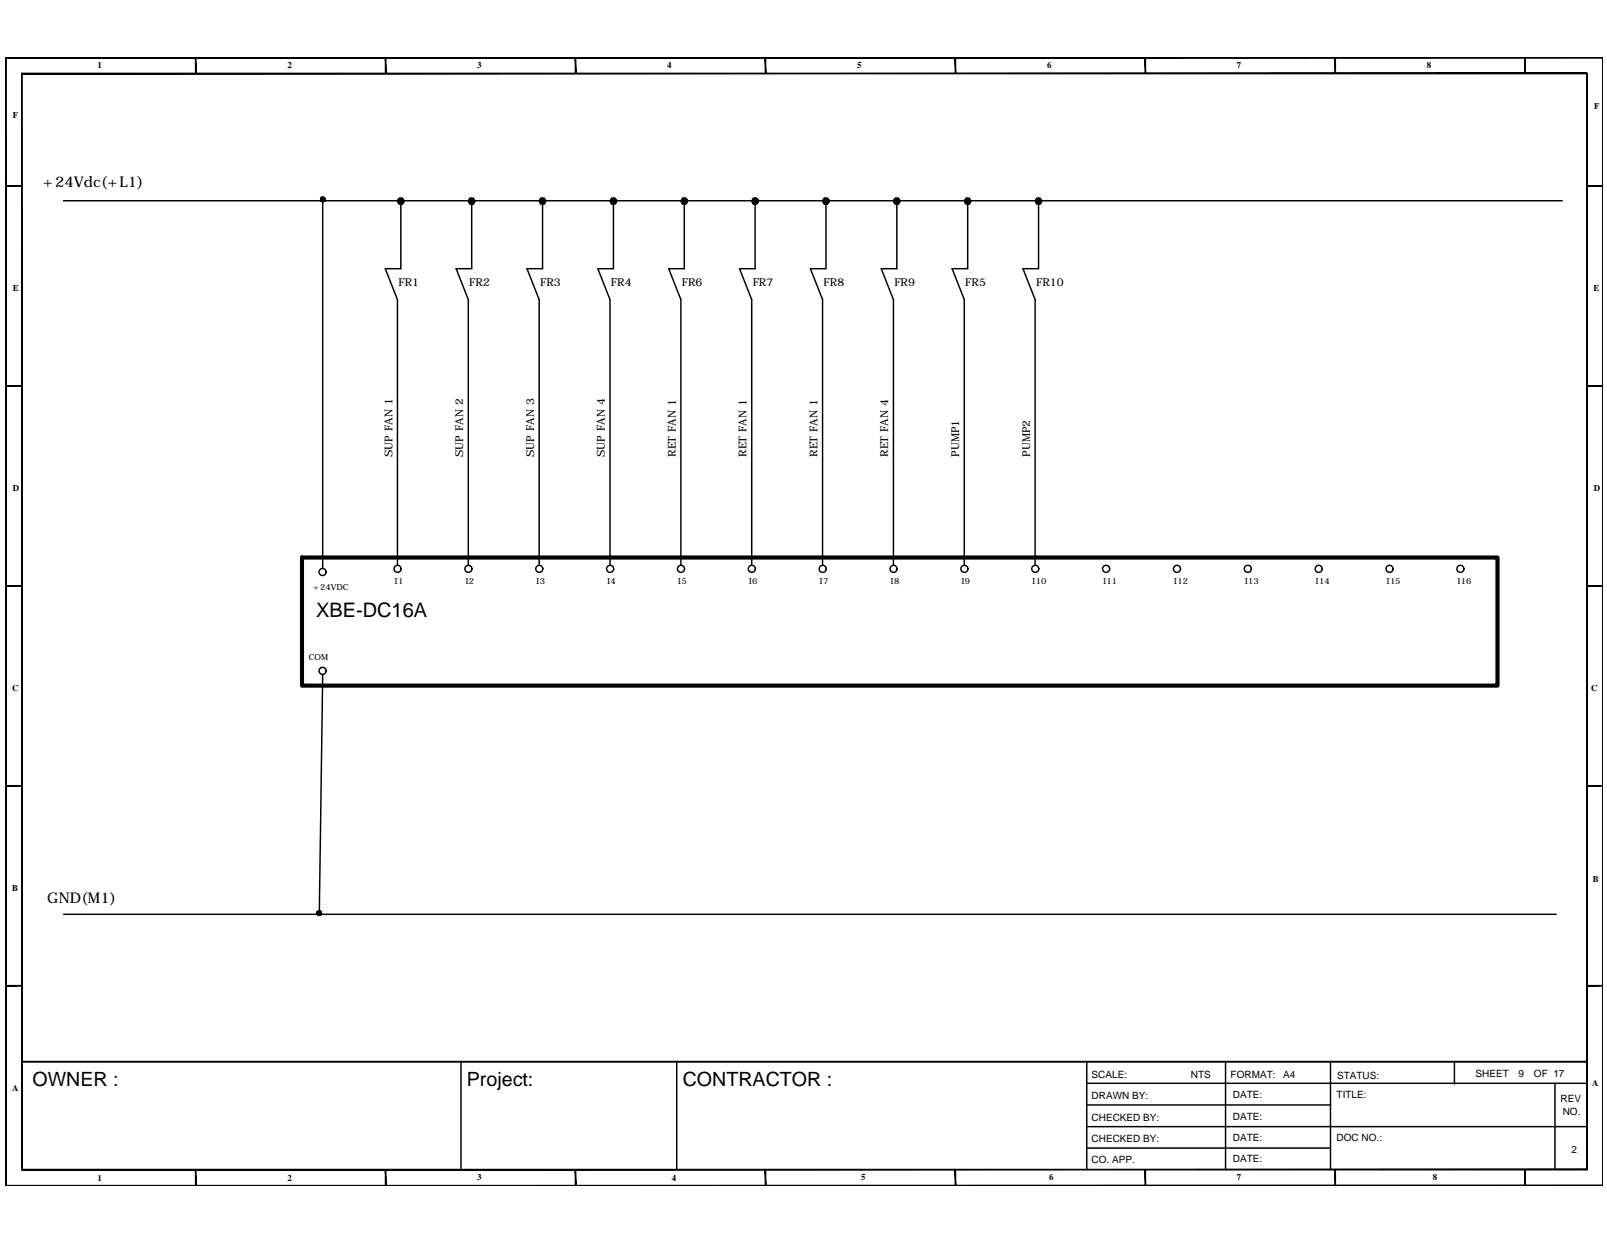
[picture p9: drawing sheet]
<svg xmlns="http://www.w3.org/2000/svg" width="279mm" height="216mm" viewBox="0 0 279 216" stroke-linecap="round" stroke-linejoin="round" font-family="sans-serif">
<!-- layer: FRAME -->
<g fill="#000" stroke="#000" stroke-width=".17">
<path d="M.9 10h277.8zM.9 10.1l277.8-.1z"/>
<path d="M3.7 12.8l.2 190.5v-190.5zM3.7 12.8l.2 190.5h-.2z"/>
<path d="M34 10l.1 2.8v-2.8zM34 10l.1 2.8h-.1z"/>
<path d="M67 10l.1 2.8v-2.8zM67 10l.1 2.8h-.1z"/>
<path d="M100 10l.1 2.8v-2.8zM100 10l.1 2.8h-.1z"/>
<path d="M133 10l.2 2.8v-2.8zM133 10l.2 2.8h-.2z"/>
<path d="M166 10l.2 2.8v-2.8zM166 10l.2 2.8h-.2z"/>
<path d="M199.1 10l.1 2.8v-2.8zM199.1 10l.1 2.8h-.1z"/>
<path d="M232.1 10l.1 2.8v-2.8zM232.1 10l.1 2.8h-.1z"/>
<path d="M265.1 10l.1 2.8v-2.8zM265.1 10l.1 2.8h-.1z"/>
<path d="M3.8 12.8h272.1v-.1zM3.8 12.7h272.1l-272.1 .1z"/>
<path d="M278.7 10v196.1zM278.7 10v196.1z"/>
<path d="M1 32.3v.1l2.8-.1zM1 32.4l2.8-.1v.1z"/>
<path d="M275.9 32.3v.1l2.8-.1zM275.9 32.4l2.8-.1v.1z"/>
<path d="M1 67v.2l2.8-.2zM1 67.2l2.8-.2v.2z"/>
<path d="M275.9 67v.2l2.8-.2zM275.9 67.2l2.8-.2v.2z"/>
<path d="M1 101.8v.1l2.8-.1zM1 101.9l2.8-.1v.1z"/>
<path d="M275.9 101.8v.1l2.8-.1zM275.9 101.9l2.8-.1v.1z"/>
<path d="M1 136.5v.2l2.8-.2zM1 136.7l2.8-.2v.2z"/>
<path d="M275.9 136.5v.2l2.8-.2zM275.9 136.7l2.8-.2v.2z"/>
<path d="M1 171.3v.1l2.8-.1zM1 171.4l2.8-.1v.1z"/>
<path d="M275.9 171.3v.1l2.8-.1zM275.9 171.4l2.8-.1v.1z"/>
<path d="M.9 10v196.1h.2zM.9 10h.2v196.1z"/>
<path d="M3.8 203.3v.1l272.1-.1zM3.8 203.4l272.1-.1v.1z"/>
<path d="M34 203.3l.1 2.8v-2.8zM34 203.3l.1 2.8h-.1z"/>
<path d="M67 203.3l.1 2.8v-2.8zM67 203.3l.1 2.8h-.1z"/>
<path d="M100 203.3l.1 2.8v-2.8zM100 203.3l.1 2.8h-.1z"/>
<path d="M133 203.4v2.7h.2zM133 203.4h.2v2.7z"/>
<path d="M166 203.3l.2 2.8v-2.8zM166 203.3l.2 2.8h-.2z"/>
<path d="M199.1 203.3l.1 2.8v-2.8zM199.1 203.3l.1 2.8h-.1z"/>
<path d="M232.1 203.3l.1 2.8v-2.8zM232.1 203.3l.1 2.8h-.1z"/>
<path d="M265.1 203.3l.1 2.8v-2.8zM265.1 203.3l.1 2.8h-.1z"/>
<path d="M275.9 12.8v190.5h.1zM275.9 12.8h.1v190.5z"/>
<path d="M1 206.1h277.7zM1 206.1h277.7z"/>
</g>
<path d="M3.8 184.5h272.1zM3.8 184.6v18.7M188.9 192.1h42.4M188.9 195.8h86.9M188.9 188.3h86.9M188.9 199.6h42.4M188.9 184.6v18.7" fill="none" stroke="#000" stroke-width=".25"/>
<!-- layer: 0 -->
<g fill="none" stroke="#000" stroke-width=".25">
<path d="M11 34.9h260.6M56.1 34.9v63.9M69.7 35v11.7h-2.7M82 35v11.7h-2.7M94.3 35v11.7h-2.7M106.7 35v11.7h-2.8M119 35v11.7h-2.7M131.3 35v11.7h-2.7M143.6 35v11.7h-2.7M155.9 35v11.7h-2.7M168.2 35v11.7h-2.7M180.6 35v11.7h-2.7"/>
<path d="M69.1 52.1v46.2M81.4 52.1v46.2M93.7 52.1v46.2M106.1 52.1v46.2M118.4 52.1v46.2M130.7 52.1v46.2M143 52.1v46.2M155.3 52.1v46.2M167.7 52.1v46.2M180 52.1v46.2M56.1 117.3l-.6 41.6M11.1 158.9h259.5"/>
<path d="M80.2 184.5v18.8M117.7 184.5v18.8M213.1 184.6v18.7M231.3 184.6v18.7M252.9 184.7v3.7M270.4 188.3v15"/>
<circle cx="56.1" cy="99.4" r=".61"/>
<circle cx="69.1" cy="98.9" r=".61"/>
<circle cx="81.4" cy="98.9" r=".61"/>
<circle cx="93.8" cy="98.9" r=".61"/>
<circle cx="106.1" cy="98.9" r=".61"/>
<circle cx="118.4" cy="98.9" r=".61"/>
<circle cx="130.7" cy="98.9" r=".61"/>
<circle cx="143" cy="98.9" r=".61"/>
<circle cx="155.4" cy="98.9" r=".61"/>
<circle cx="167.7" cy="98.9" r=".61"/>
<circle cx="180" cy="98.9" r=".61"/>
<circle cx="192.3" cy="98.9" r=".61"/>
<circle cx="204.6" cy="98.9" r=".61"/>
<circle cx="217" cy="98.9" r=".61"/>
<circle cx="229.3" cy="98.9" r=".61"/>
<circle cx="241.6" cy="98.9" r=".61"/>
<circle cx="253.9" cy="98.9" r=".61"/>
<circle cx="56.1" cy="116.6" r=".61"/>
</g>
<path d="M52.5 96.9h207.9v22.3h-207.9z" fill="none" stroke="#000" stroke-width=".72"/>
<g fill="#000" stroke="#000" stroke-width=".17">
<path d="M55.7 34.7l.1 .2 .3-.2zM55.8 34.9l.3-.2-.2 .3zM56.1 34.7l-.2 .3 .2 .1z"/>
<path d="M55.7 34.7l.1 .2 .3-.2zM55.8 34.9l.3-.2-.2 .3zM56.1 34.7l-.2 .3 .2 .1z"/>
<path d="M55.9 34.3l.2 .4v-.4zM55.9 34.3l.2 .4-.3-.2zM55.8 34.5l-.1 .2h.4z"/>
<path d="M56.1 34.7v.4l.2-.1zM56.1 34.7l.4 .2-.2 .1zM56.1 34.7l.4 .2v-.2z"/>
<path d="M55.9 34.3l.2 .4v-.4zM55.9 34.3l.2 .4-.3-.2zM55.8 34.5l-.1 .2h.4z"/>
<path d="M56.1 34.7v.4l.2-.1zM56.1 34.7l.4 .2-.2 .1zM56.1 34.7l.4 .2v-.2z"/>
<path d="M56.1 34.7h.4v-.2zM56.3 34.3l.2 .2-.4 .2zM56.1 34.3v.4l.2-.4z"/>
<path d="M56.1 34.7h.4v-.2zM56.3 34.3l.2 .2-.4 .2zM56.1 34.3v.4l.2-.4z"/>
<path d="M69.1 35l.1 .2 .5-.2zM69.2 35.2l.5-.2-.3 .4zM69.7 35l-.3 .4 .3 .1z"/>
<path d="M69.1 35l.1 .2 .5-.2zM69.2 35.2l.5-.2-.3 .4zM69.7 35l-.3 .4 .3 .1z"/>
<path d="M69.3 35v.2l.4-.2zM69.3 35.2l.4-.2-.2 .3zM69.7 35l-.2 .3 .2 .1z"/>
<path d="M69.3 35v.2l.4-.2zM69.3 35.2l.4-.2-.2 .3zM69.7 35l-.2 .3 .2 .1z"/>
<path d="M69.5 34.6l.2 .4v-.4zM69.5 34.6l.2 .4-.4-.2zM69.3 34.8v.2h.4z"/>
<path d="M69.7 35v.4l.2-.1zM69.7 35l.3 .2-.1 .1zM69.7 35l.3 .2 .1-.2z"/>
<path d="M69.4 34.5l.3 .5v-.6zM69.4 34.5l.3 .5-.5-.3zM69.2 34.7l-.1 .3h.6z"/>
<path d="M69.7 35v.5l.2-.1zM69.7 35l.5 .2-.3 .2zM69.7 35l.5 .2v-.2z"/>
<path d="M69.5 34.6l.2 .4v-.4zM69.5 34.6l.2 .4-.4-.2zM69.3 34.8v.2h.4z"/>
<path d="M69.7 35v.4l.2-.1zM69.7 35l.3 .2-.1 .1zM69.7 35l.3 .2 .1-.2z"/>
<path d="M69.4 34.5l.3 .5v-.6zM69.4 34.5l.3 .5-.5-.3zM69.2 34.7l-.1 .3h.6z"/>
<path d="M69.7 35v.5l.2-.1zM69.7 35l.5 .2-.3 .2zM69.7 35l.5 .2v-.2z"/>
<path d="M69.7 35h.4l-.1-.2zM69.9 34.6l.1 .2-.3 .2zM69.7 34.6v.4l.2-.4z"/>
<path d="M69.7 35h.4l-.1-.2zM69.9 34.6l.1 .2-.3 .2zM69.7 34.6v.4l.2-.4z"/>
<path d="M69.7 35h.5v-.3zM69.9 34.5l.3 .2-.5 .3zM69.7 34.4v.6l.2-.5z"/>
<path d="M69.7 35h.5v-.3zM69.9 34.5l.3 .2-.5 .3zM69.7 34.4v.6l.2-.5z"/>
<path d="M81.5 35v.2l.5-.2zM81.5 35.2l.5-.2-.3 .4zM82 35l-.3 .4 .3 .1z"/>
<path d="M81.5 35v.2l.5-.2zM81.5 35.2l.5-.2-.3 .4zM82 35l-.3 .4 .3 .1z"/>
<path d="M81.6 35v.2l.4-.2zM81.6 35.2l.4-.2-.2 .3zM82 35l-.2 .3 .2 .1z"/>
<path d="M81.6 35v.2l.4-.2zM81.6 35.2l.4-.2-.2 .3zM82 35l-.2 .3 .2 .1z"/>
<path d="M81.8 34.6l.2 .4v-.4zM81.8 34.6l.2 .4-.4-.2zM81.6 34.8v.2h.4z"/>
<path d="M82 35v.4l.2-.1zM82 35l.4 .2-.2 .1zM82 35l.4 .2v-.2z"/>
<path d="M81.7 34.5l.3 .5v-.6zM81.7 34.5l.3 .5-.5-.3zM81.5 34.7v.3h.5z"/>
<path d="M82 35v.5l.3-.1zM82 35l.5 .2-.2 .2zM82 35l.5 .2 .1-.2z"/>
<path d="M81.8 34.6l.2 .4v-.4zM81.8 34.6l.2 .4-.4-.2zM81.6 34.8v.2h.4z"/>
<path d="M82 35v.4l.2-.1zM82 35l.4 .2-.2 .1zM82 35l.4 .2v-.2z"/>
<path d="M81.7 34.5l.3 .5v-.6zM81.7 34.5l.3 .5-.5-.3zM81.5 34.7v.3h.5z"/>
<path d="M82 35v.5l.3-.1zM82 35l.5 .2-.2 .2zM82 35l.5 .2 .1-.2z"/>
<path d="M82 35h.4v-.2zM82.2 34.6l.2 .2-.4 .2zM82 34.6v.4l.2-.4z"/>
<path d="M82 35h.4v-.2zM82.2 34.6l.2 .2-.4 .2zM82 34.6v.4l.2-.4z"/>
<path d="M82 35h.6l-.1-.3zM82.3 34.5l.2 .2-.5 .3zM82 34.4v.6l.3-.5z"/>
<path d="M82 35h.6l-.1-.3zM82.3 34.5l.2 .2-.5 .3zM82 34.4v.6l.3-.5z"/>
<path d="M93.8 35l.1 .2 .4-.2zM93.9 35.2l.4-.2-.3 .4zM94.3 35l-.3 .4 .3 .1z"/>
<path d="M93.8 35l.1 .2 .4-.2zM93.9 35.2l.4-.2-.3 .4zM94.3 35l-.3 .4 .3 .1z"/>
<path d="M93.9 35l.1 .2 .3-.2zM94 35.2l.3-.2-.2 .3zM94.3 35l-.2 .3 .2 .1z"/>
<path d="M93.9 35l.1 .2 .3-.2zM94 35.2l.3-.2-.2 .3zM94.3 35l-.2 .3 .2 .1z"/>
<path d="M94.1 34.6l.2 .4v-.4zM94.1 34.6l.2 .4-.3-.2zM94 34.8l-.1 .2h.4z"/>
<path d="M94.3 35v.4l.2-.1zM94.3 35l.4 .2-.2 .1zM94.3 35l.4 .2 .1-.2z"/>
<path d="M94 34.5l.3 .5v-.6zM94 34.5l.3 .5-.4-.3zM93.9 34.7l-.1 .3h.5z"/>
<path d="M94.3 35v.5l.3-.1zM94.3 35l.5 .2-.2 .2zM94.3 35l.5 .2 .1-.2z"/>
<path d="M94.1 34.6l.2 .4v-.4zM94.1 34.6l.2 .4-.3-.2zM94 34.8l-.1 .2h.4z"/>
<path d="M94.3 35v.4l.2-.1zM94.3 35l.4 .2-.2 .1zM94.3 35l.4 .2 .1-.2z"/>
<path d="M94 34.5l.3 .5v-.6zM94 34.5l.3 .5-.4-.3zM93.9 34.7l-.1 .3h.5z"/>
<path d="M94.3 35v.5l.3-.1zM94.3 35l.5 .2-.2 .2zM94.3 35l.5 .2 .1-.2z"/>
<path d="M94.3 35h.5l-.1-.2zM94.5 34.6l.2 .2-.4 .2zM94.3 34.6v.4l.2-.4z"/>
<path d="M94.3 35h.5l-.1-.2zM94.5 34.6l.2 .2-.4 .2zM94.3 34.6v.4l.2-.4z"/>
<path d="M94.3 35h.6l-.1-.3zM94.6 34.5l.2 .2-.5 .3zM94.3 34.4v.6l.3-.5z"/>
<path d="M94.3 35h.6l-.1-.3zM94.6 34.5l.2 .2-.5 .3zM94.3 34.4v.6l.3-.5z"/>
<path d="M106.1 35l.1 .2 .5-.2zM106.2 35.2l.5-.2-.3 .4zM106.7 35l-.3 .4 .3 .1z"/>
<path d="M106.1 35l.1 .2 .5-.2zM106.2 35.2l.5-.2-.3 .4zM106.7 35l-.3 .4 .3 .1z"/>
<path d="M106.2 35l.1 .2 .4-.2zM106.3 35.2l.4-.2-.3 .3zM106.7 35l-.3 .3 .3 .1z"/>
<path d="M106.2 35l.1 .2 .4-.2zM106.3 35.2l.4-.2-.3 .3zM106.7 35l-.3 .3 .3 .1z"/>
<path d="M106.4 34.6l.3 .4v-.4zM106.4 34.6l.3 .4-.4-.2zM106.3 34.8l-.1 .2h.5z"/>
<path d="M106.7 35v.4l.2-.1zM106.7 35l.3 .2-.1 .1zM106.7 35l.3 .2 .1-.2z"/>
<path d="M106.4 34.5l.3 .5v-.6zM106.4 34.5l.3 .5-.5-.3zM106.2 34.7l-.1 .3h.6z"/>
<path d="M106.7 35v.5l.2-.1zM106.7 35l.4 .2-.2 .2zM106.7 35l.4 .2 .1-.2z"/>
<path d="M106.4 34.6l.3 .4v-.4zM106.4 34.6l.3 .4-.4-.2zM106.3 34.8l-.1 .2h.5z"/>
<path d="M106.7 35v.4l.2-.1zM106.7 35l.3 .2-.1 .1zM106.7 35l.3 .2 .1-.2z"/>
<path d="M106.4 34.5l.3 .5v-.6zM106.4 34.5l.3 .5-.5-.3zM106.2 34.7l-.1 .3h.6z"/>
<path d="M106.7 35v.5l.2-.1zM106.7 35l.4 .2-.2 .2zM106.7 35l.4 .2 .1-.2z"/>
<path d="M106.7 35h.4l-.1-.2zM106.9 34.6l.1 .2-.3 .2zM106.7 34.6v.4l.2-.4z"/>
<path d="M106.7 35h.4l-.1-.2zM106.9 34.6l.1 .2-.3 .2zM106.7 34.6v.4l.2-.4z"/>
<path d="M106.7 35h.5l-.1-.3zM106.9 34.5l.2 .2-.4 .3zM106.7 34.4v.6l.2-.5z"/>
<path d="M106.7 35h.5l-.1-.3zM106.9 34.5l.2 .2-.4 .3zM106.7 34.4v.6l.2-.5z"/>
<path d="M118.4 35l.1 .2 .5-.2zM118.5 35.2l.5-.2-.3 .4zM119 35l-.3 .4 .3 .1z"/>
<path d="M118.4 35l.1 .2 .5-.2zM118.5 35.2l.5-.2-.3 .4zM119 35l-.3 .4 .3 .1z"/>
<path d="M118.5 35l.1 .2 .4-.2zM118.6 35.2l.4-.2-.2 .3zM119 35l-.2 .3 .2 .1z"/>
<path d="M118.5 35l.1 .2 .4-.2zM118.6 35.2l.4-.2-.2 .3zM119 35l-.2 .3 .2 .1z"/>
<path d="M118.8 34.6l.2 .4v-.4zM118.8 34.6l.2 .4-.4-.2zM118.6 34.8l-.1 .2h.5z"/>
<path d="M119 35v.4l.2-.1zM119 35l.3 .2-.1 .1zM119 35l.3 .2 .1-.2z"/>
<path d="M118.7 34.5l.3 .5v-.6zM118.7 34.5l.3 .5-.5-.3zM118.5 34.7l-.1 .3h.6z"/>
<path d="M119 35v.5l.2-.1zM119 35l.4 .2-.2 .2zM119 35l.4 .2 .1-.2z"/>
<path d="M118.8 34.6l.2 .4v-.4zM118.8 34.6l.2 .4-.4-.2zM118.6 34.8l-.1 .2h.5z"/>
<path d="M119 35v.4l.2-.1zM119 35l.3 .2-.1 .1zM119 35l.3 .2 .1-.2z"/>
<path d="M118.7 34.5l.3 .5v-.6zM118.7 34.5l.3 .5-.5-.3zM118.5 34.7l-.1 .3h.6z"/>
<path d="M119 35v.5l.2-.1zM119 35l.4 .2-.2 .2zM119 35l.4 .2 .1-.2z"/>
<path d="M119 35h.4l-.1-.2zM119.2 34.6l.1 .2-.3 .2zM119 34.6v.4l.2-.4z"/>
<path d="M119 35h.4l-.1-.2zM119.2 34.6l.1 .2-.3 .2zM119 34.6v.4l.2-.4z"/>
<path d="M119 35h.5l-.1-.3zM119.2 34.5l.2 .2-.4 .3zM119 34.4v.6l.2-.5z"/>
<path d="M119 35h.5l-.1-.3zM119.2 34.5l.2 .2-.4 .3zM119 34.4v.6l.2-.5z"/>
<path d="M130.7 35l.1 .2 .5-.2zM130.8 35.2l.5-.2-.3 .4zM131.3 35l-.3 .4 .3 .1z"/>
<path d="M130.7 35l.1 .2 .5-.2zM130.8 35.2l.5-.2-.3 .4zM131.3 35l-.3 .4 .3 .1z"/>
<path d="M130.9 35v.2l.4-.2zM130.9 35.2l.4-.2-.2 .3zM131.3 35l-.2 .3 .2 .1z"/>
<path d="M130.9 35v.2l.4-.2zM130.9 35.2l.4-.2-.2 .3zM131.3 35l-.2 .3 .2 .1z"/>
<path d="M131.1 34.6l.2 .4v-.4zM131.1 34.6l.2 .4-.4-.2zM130.9 34.8v.2h.4z"/>
<path d="M131.3 35v.4l.2-.1zM131.3 35l.3 .2-.1 .1zM131.3 35l.3 .2 .1-.2z"/>
<path d="M131 34.5l.3 .5v-.6zM131 34.5l.3 .5-.5-.3zM130.8 34.7l-.1 .3h.6z"/>
<path d="M131.3 35v.5l.2-.1zM131.3 35l.5 .2-.3 .2zM131.3 35l.5 .2v-.2z"/>
<path d="M131.1 34.6l.2 .4v-.4zM131.1 34.6l.2 .4-.4-.2zM130.9 34.8v.2h.4z"/>
<path d="M131.3 35v.4l.2-.1zM131.3 35l.3 .2-.1 .1zM131.3 35l.3 .2 .1-.2z"/>
<path d="M131 34.5l.3 .5v-.6zM131 34.5l.3 .5-.5-.3zM130.8 34.7l-.1 .3h.6z"/>
<path d="M131.3 35v.5l.2-.1zM131.3 35l.5 .2-.3 .2zM131.3 35l.5 .2v-.2z"/>
<path d="M131.3 35h.4l-.1-.2zM131.5 34.6l.1 .2-.3 .2zM131.3 34.6v.4l.2-.4z"/>
<path d="M131.3 35h.4l-.1-.2zM131.5 34.6l.1 .2-.3 .2zM131.3 34.6v.4l.2-.4z"/>
<path d="M131.3 35h.5v-.3zM131.5 34.5l.3 .2-.5 .3zM131.3 34.4v.6l.2-.5z"/>
<path d="M131.3 35h.5v-.3zM131.5 34.5l.3 .2-.5 .3zM131.3 34.4v.6l.2-.5z"/>
<path d="M143.1 35v.2l.5-.2zM143.1 35.2l.5-.2-.3 .4zM143.6 35l-.3 .4 .3 .1z"/>
<path d="M143.1 35v.2l.5-.2zM143.1 35.2l.5-.2-.3 .4zM143.6 35l-.3 .4 .3 .1z"/>
<path d="M143.2 35v.2l.4-.2zM143.2 35.2l.4-.2-.2 .3zM143.6 35l-.2 .3 .2 .1z"/>
<path d="M143.2 35v.2l.4-.2zM143.2 35.2l.4-.2-.2 .3zM143.6 35l-.2 .3 .2 .1z"/>
<path d="M143.4 34.6l.2 .4v-.4zM143.4 34.6l.2 .4-.4-.2zM143.2 34.8v.2h.4z"/>
<path d="M143.6 35v.4l.2-.1zM143.6 35l.3 .2-.1 .1zM143.6 35l.3 .2 .1-.2z"/>
<path d="M143.3 34.5l.3 .5v-.6zM143.3 34.5l.3 .5-.5-.3zM143.1 34.7v.3h.5z"/>
<path d="M143.6 35v.5l.3-.1zM143.6 35l.5 .2-.2 .2zM143.6 35l.5 .2 .1-.2z"/>
<path d="M143.4 34.6l.2 .4v-.4zM143.4 34.6l.2 .4-.4-.2zM143.2 34.8v.2h.4z"/>
<path d="M143.6 35v.4l.2-.1zM143.6 35l.3 .2-.1 .1zM143.6 35l.3 .2 .1-.2z"/>
<path d="M143.3 34.5l.3 .5v-.6zM143.3 34.5l.3 .5-.5-.3zM143.1 34.7v.3h.5z"/>
<path d="M143.6 35v.5l.3-.1zM143.6 35l.5 .2-.2 .2zM143.6 35l.5 .2 .1-.2z"/>
<path d="M143.6 35h.4l-.1-.2zM143.8 34.6l.1 .2-.3 .2zM143.6 34.6v.4l.2-.4z"/>
<path d="M143.6 35h.4l-.1-.2zM143.8 34.6l.1 .2-.3 .2zM143.6 34.6v.4l.2-.4z"/>
<path d="M143.6 35h.6l-.1-.3zM143.9 34.5l.2 .2-.5 .3zM143.6 34.4v.6l.3-.5z"/>
<path d="M143.6 35h.6l-.1-.3zM143.9 34.5l.2 .2-.5 .3zM143.6 34.4v.6l.3-.5z"/>
<path d="M155.4 35l.1 .2 .4-.2zM155.5 35.2l.4-.2-.3 .4zM155.9 35l-.3 .4 .3 .1z"/>
<path d="M155.4 35l.1 .2 .4-.2zM155.5 35.2l.4-.2-.3 .4zM155.9 35l-.3 .4 .3 .1z"/>
<path d="M155.5 35v.2l.4-.2zM155.5 35.2l.4-.2-.2 .3zM155.9 35l-.2 .3 .2 .1z"/>
<path d="M155.5 35v.2l.4-.2zM155.5 35.2l.4-.2-.2 .3zM155.9 35l-.2 .3 .2 .1z"/>
<path d="M155.7 34.6l.2 .4v-.4zM155.5 34.8l.2-.2 .2 .4zM155.5 34.8v.2h.4z"/>
<path d="M155.9 35v.4l.2-.1zM155.9 35l.4 .2-.2 .1zM155.9 35l.4 .2 .1-.2z"/>
<path d="M155.6 34.5l.3 .5v-.6zM155.6 34.5l.3 .5-.4-.3zM155.5 34.7l-.1 .3h.5z"/>
<path d="M155.9 35v.5l.3-.1zM155.9 35l.5 .2-.2 .2zM155.9 35l.5 .2 .1-.2z"/>
<path d="M155.7 34.6l.2 .4v-.4zM155.5 34.8l.2-.2 .2 .4zM155.5 34.8v.2h.4z"/>
<path d="M155.9 35v.4l.2-.1zM155.9 35l.4 .2-.2 .1zM155.9 35l.4 .2 .1-.2z"/>
<path d="M155.6 34.5l.3 .5v-.6zM155.6 34.5l.3 .5-.4-.3zM155.5 34.7l-.1 .3h.5z"/>
<path d="M155.9 35v.5l.3-.1zM155.9 35l.5 .2-.2 .2zM155.9 35l.5 .2 .1-.2z"/>
<path d="M155.9 35h.5l-.1-.2zM156.1 34.6l.2 .2-.4 .2zM155.9 34.6v.4l.2-.4z"/>
<path d="M155.9 35h.5l-.1-.2zM156.1 34.6l.2 .2-.4 .2zM155.9 34.6v.4l.2-.4z"/>
<path d="M155.9 35h.6l-.1-.3zM156.2 34.5l.2 .2-.5 .3zM155.9 34.4v.6l.3-.5z"/>
<path d="M155.9 35h.6l-.1-.3zM156.2 34.5l.2 .2-.5 .3zM155.9 34.4v.6l.3-.5z"/>
<path d="M167.7 35l.1 .2 .4-.2zM167.8 35.2l.4-.2-.2 .4zM168.2 35l-.2 .4 .2 .1z"/>
<path d="M167.7 35l.1 .2 .4-.2zM167.8 35.2l.4-.2-.2 .4zM168.2 35l-.2 .4 .2 .1z"/>
<path d="M167.8 35l.1 .2 .3-.2zM167.9 35.2l.3-.2-.2 .3zM168.2 35l-.2 .3 .2 .1z"/>
<path d="M167.8 35l.1 .2 .3-.2zM167.9 35.2l.3-.2-.2 .3zM168.2 35l-.2 .3 .2 .1z"/>
<path d="M168 34.6l.2 .4v-.4zM168 34.6l.2 .4-.3-.2zM167.9 34.8l-.1 .2h.4z"/>
<path d="M168.2 35v.4l.3-.1zM168.2 35l.4 .2-.1 .1zM168.2 35l.4 .2 .1-.2z"/>
<path d="M168 34.5l.2 .5v-.6zM168 34.5l.2 .5-.4-.3zM167.8 34.7l-.1 .3h.5z"/>
<path d="M168.2 35v.5l.3-.1zM168.2 35l.5 .2-.2 .2zM168.2 35l.5 .2 .1-.2z"/>
<path d="M168 34.6l.2 .4v-.4zM168 34.6l.2 .4-.3-.2zM167.9 34.8l-.1 .2h.4z"/>
<path d="M168.2 35v.4l.3-.1zM168.2 35l.4 .2-.1 .1zM168.2 35l.4 .2 .1-.2z"/>
<path d="M168 34.5l.2 .5v-.6zM168 34.5l.2 .5-.4-.3zM167.8 34.7l-.1 .3h.5z"/>
<path d="M168.2 35v.5l.3-.1zM168.2 35l.5 .2-.2 .2zM168.2 35l.5 .2 .1-.2z"/>
<path d="M168.2 35h.5l-.1-.2zM168.5 34.6l.1 .2-.4 .2zM168.2 34.6v.4l.3-.4z"/>
<path d="M168.2 35h.5l-.1-.2zM168.5 34.6l.1 .2-.4 .2zM168.2 34.6v.4l.3-.4z"/>
<path d="M168.2 35h.6l-.1-.3zM168.5 34.5l.2 .2-.5 .3zM168.2 34.4v.6l.3-.5z"/>
<path d="M168.2 35h.6l-.1-.3zM168.5 34.5l.2 .2-.5 .3zM168.2 34.4v.6l.3-.5z"/>
<path d="M180 35l.1 .2 .5-.2zM180.1 35.2l.5-.2-.3 .4zM180.6 35l-.3 .4 .3 .1z"/>
<path d="M180 35l.1 .2 .5-.2zM180.1 35.2l.5-.2-.3 .4zM180.6 35l-.3 .4 .3 .1z"/>
<path d="M180.1 35l.1 .2 .4-.2zM180.2 35.2l.4-.2-.2 .3zM180.6 35l-.2 .3 .2 .1z"/>
<path d="M180.1 35l.1 .2 .4-.2zM180.2 35.2l.4-.2-.2 .3zM180.6 35l-.2 .3 .2 .1z"/>
<path d="M180.4 34.6l.2 .4v-.4zM180.4 34.6l.2 .4-.4-.2zM180.2 34.8l-.1 .2h.5z"/>
<path d="M180.6 35v.4l.2-.1zM180.6 35l.3 .2-.1 .1zM180.6 35l.3 .2 .1-.2z"/>
<path d="M180.3 34.5l.3 .5v-.6zM180.3 34.5l.3 .5-.5-.3zM180.1 34.7l-.1 .3h.6z"/>
<path d="M180.6 35v.5l.2-.1zM180.6 35l.4 .2-.2 .2zM180.6 35l.4 .2 .1-.2z"/>
<path d="M180.4 34.6l.2 .4v-.4zM180.4 34.6l.2 .4-.4-.2zM180.2 34.8l-.1 .2h.5z"/>
<path d="M180.6 35v.4l.2-.1zM180.6 35l.3 .2-.1 .1zM180.6 35l.3 .2 .1-.2z"/>
<path d="M180.3 34.5l.3 .5v-.6zM180.3 34.5l.3 .5-.5-.3zM180.1 34.7l-.1 .3h.6z"/>
<path d="M180.6 35v.5l.2-.1zM180.6 35l.4 .2-.2 .2zM180.6 35l.4 .2 .1-.2z"/>
<path d="M180.6 35h.4l-.1-.2zM180.8 34.6l.1 .2-.3 .2zM180.6 34.6v.4l.2-.4z"/>
<path d="M180.6 35h.4l-.1-.2zM180.8 34.6l.1 .2-.3 .2zM180.6 34.6v.4l.2-.4z"/>
<path d="M180.6 35h.5l-.1-.3zM180.8 34.5l.2 .2-.4 .3zM180.6 34.4v.6l.2-.5z"/>
<path d="M180.6 35h.5l-.1-.3zM180.8 34.5l.2 .2-.4 .3zM180.6 34.4v.6l.2-.5z"/>
<path d="M55.1 158.7v.2l.4-.2zM55.1 158.9l.4-.2-.2 .4zM55.5 158.7l-.2 .4h.2z"/>
<path d="M55.1 158.7v.2l.4-.2zM55.1 158.9l.4-.2-.2 .4zM55.5 158.7l-.2 .4h.2z"/>
<path d="M55.3 158.4l.2 .3v-.4zM55.1 158.5l.2-.1 .2 .3zM55.1 158.5v.2h.4z"/>
<path d="M55.5 158.7v.4h.2zM55.5 158.7l.4 .2-.2 .2zM55.5 158.7l.4 .2v-.2z"/>
<path d="M55.3 158.4l.2 .3v-.4zM55.1 158.5l.2-.1 .2 .3zM55.1 158.5v.2h.4z"/>
<path d="M55.5 158.7v.4h.2zM55.5 158.7l.4 .2-.2 .2zM55.5 158.7l.4 .2v-.2z"/>
<path d="M55.5 158.7h.4v-.2zM55.7 158.4l.2 .1-.4 .2zM55.5 158.3v.4l.2-.3z"/>
<path d="M55.5 158.7h.4v-.2zM55.7 158.4l.2 .1-.4 .2zM55.5 158.3v.4l.2-.3z"/>
</g>
<!-- layer: SHEET -->
<path d="M67 46.7l2.1 5.4M79.3 46.7l2.1 5.4M91.6 46.7l2.1 5.4M103.9 46.7l2.2 5.4M116.3 46.7l2.1 5.4M128.6 46.7l2.1 5.4M140.9 46.7l2.1 5.4M153.2 46.7l2.1 5.4M165.5 46.7l2.2 5.4M177.9 46.7l2.1 5.4" fill="none" stroke="#000" stroke-width=".25"/>
<text font-size="3.5" x="55" y="107.3">XBE-DC16A</text>
<g font-size="3.4">
<text x="5.6" y="188.8">OWNER :</text>
<text x="81.2" y="188.7">Project:</text>
<text x="118.7" y="188.8">CONTRACTOR :</text>
</g>
<g font-size="2.6">
<text x="7.5" y="32.6">+24Vdc(+L1)</text>
<text x="8.2" y="157">GND(M1)</text>
</g>
<g font-size="1.9">
<text x="69.3" y="49.8">FR1</text>
<text x="81.6" y="49.8">FR2</text>
<text x="93.9" y="49.8">FR3</text>
<text x="106.2" y="49.8">FR4</text>
<text x="118.5" y="49.8">FR6</text>
<text x="130.9" y="49.8">FR7</text>
<text x="143.2" y="49.8">FR8</text>
<text x="155.5" y="49.8">FR9</text>
<text x="167.8" y="49.8">FR5</text>
<text x="180.1" y="49.8">FR10</text>
<text x="68.2" y="79.4" transform="rotate(-90 68.2 79.4)">SUP FAN 1</text>
<text x="80.5" y="79.4" transform="rotate(-90 80.5 79.4)">SUP FAN 2</text>
<text x="92.9" y="79.4" transform="rotate(-90 92.9 79.4)">SUP FAN 3</text>
<text x="105.2" y="79.4" transform="rotate(-90 105.2 79.4)">SUP FAN 4</text>
<text x="117.5" y="79.4" transform="rotate(-90 117.5 79.4)">RET FAN 1</text>
<text x="129.8" y="79.4" transform="rotate(-90 129.8 79.4)">RET FAN 1</text>
<text x="142.1" y="79.4" transform="rotate(-90 142.1 79.4)">RET FAN 1</text>
<text x="154.4" y="79.4" transform="rotate(-90 154.4 79.4)">RET FAN 4</text>
<text x="166.8" y="79.4" transform="rotate(-90 166.8 79.4)">PUMP1</text>
<text x="179.1" y="79.4" transform="rotate(-90 179.1 79.4)">PUMP2</text>
</g>
<g font-size="1.7">
<text x="189.8" y="187.4">SCALE:</text>
<text x="189.8" y="191.1">DRAWN BY:</text>
<text x="207.1" y="187.4">NTS</text>
<text x="214" y="187.4">FORMAT:</text>
<text x="214.3" y="190.8">DATE:</text>
<text x="223.1" y="187.4">A4</text>
<text x="232.4" y="190.9">TITLE:</text>
<text x="232.5" y="187.5">STATUS:</text>
<text x="256.6" y="187.3">SHEET</text>
<text x="264" y="187.3">9</text>
<text x="266.7" y="187.3">OF 17</text>
<text x="271.3" y="191.5">REV</text>
<text x="189.8" y="194.9">CHECKED BY:</text>
<text x="214.3" y="194.6">DATE:</text>
<text x="271.7" y="193.9">NO.</text>
<text x="189.8" y="202.2">CO. APP.</text>
<text x="189.8" y="198.6">CHECKED BY:</text>
<text x="214.3" y="202">DATE:</text>
<text x="214.3" y="198.3">DATE:</text>
<text x="232.4" y="198.3">DOC NO.:</text>
<text x="273.2" y="200.4">2</text>
</g>
<g font-size="1.5">
<text x="16.9" y="11.9">1</text>
<text x="50" y="11.9">2</text>
<text x="83" y="11.9">3</text>
<text x="116" y="11.9">4</text>
<text x="149" y="11.9">5</text>
<text x="182" y="11.9">6</text>
<text x="215.1" y="11.9">7</text>
<text x="248.1" y="11.9">8</text>
<text x="2.3" y="20.5">F</text>
<text x="277.2" y="18.9">F</text>
<text x="2.2" y="50.6">E</text>
<text x="277" y="50.6">E</text>
<text x="2.2" y="85.3">D</text>
<text x="277.1" y="85.3">D</text>
<text x="68.6" y="101.5">I1</text>
<text x="80.9" y="101.5">I2</text>
<text x="93.2" y="101.5">I3</text>
<text x="105.6" y="101.5">I4</text>
<text x="117.9" y="101.5">I5</text>
<text x="130.2" y="101.5">I6</text>
<text x="142.5" y="101.5">I7</text>
<text x="154.8" y="101.5">I8</text>
<text x="167.1" y="101.5">I9</text>
<text x="179.5" y="101.5">I10</text>
<text x="191.8" y="101.5">I11</text>
<text x="204.1" y="101.5">I12</text>
<text x="216.4" y="101.5">I13</text>
<text x="228.7" y="101.5">I14</text>
<text x="241.1" y="101.5">I15</text>
<text x="253.4" y="101.5">I16</text>
<text x="54.5" y="102.5">+24VDC</text>
<text x="53.7" y="114.7">COM</text>
<text x="2.1" y="120.1">C</text>
<text x="276.7" y="120.1">C</text>
<text x="2.1" y="154.8">B</text>
<text x="276.9" y="153.3">B</text>
<text x="2.1" y="189.6">A</text>
<text x="276.8" y="188.9">A</text>
<text x="16.9" y="205.2">1</text>
<text x="50" y="205.2">2</text>
<text x="83" y="205.2">3</text>
<text x="116.8" y="205.2">4</text>
<text x="149.7" y="205.2">5</text>
<text x="182.4" y="205.2">6</text>
<text x="215.1" y="205.2">7</text>
<text x="249.1" y="205.2">8</text>
</g>
</svg>
